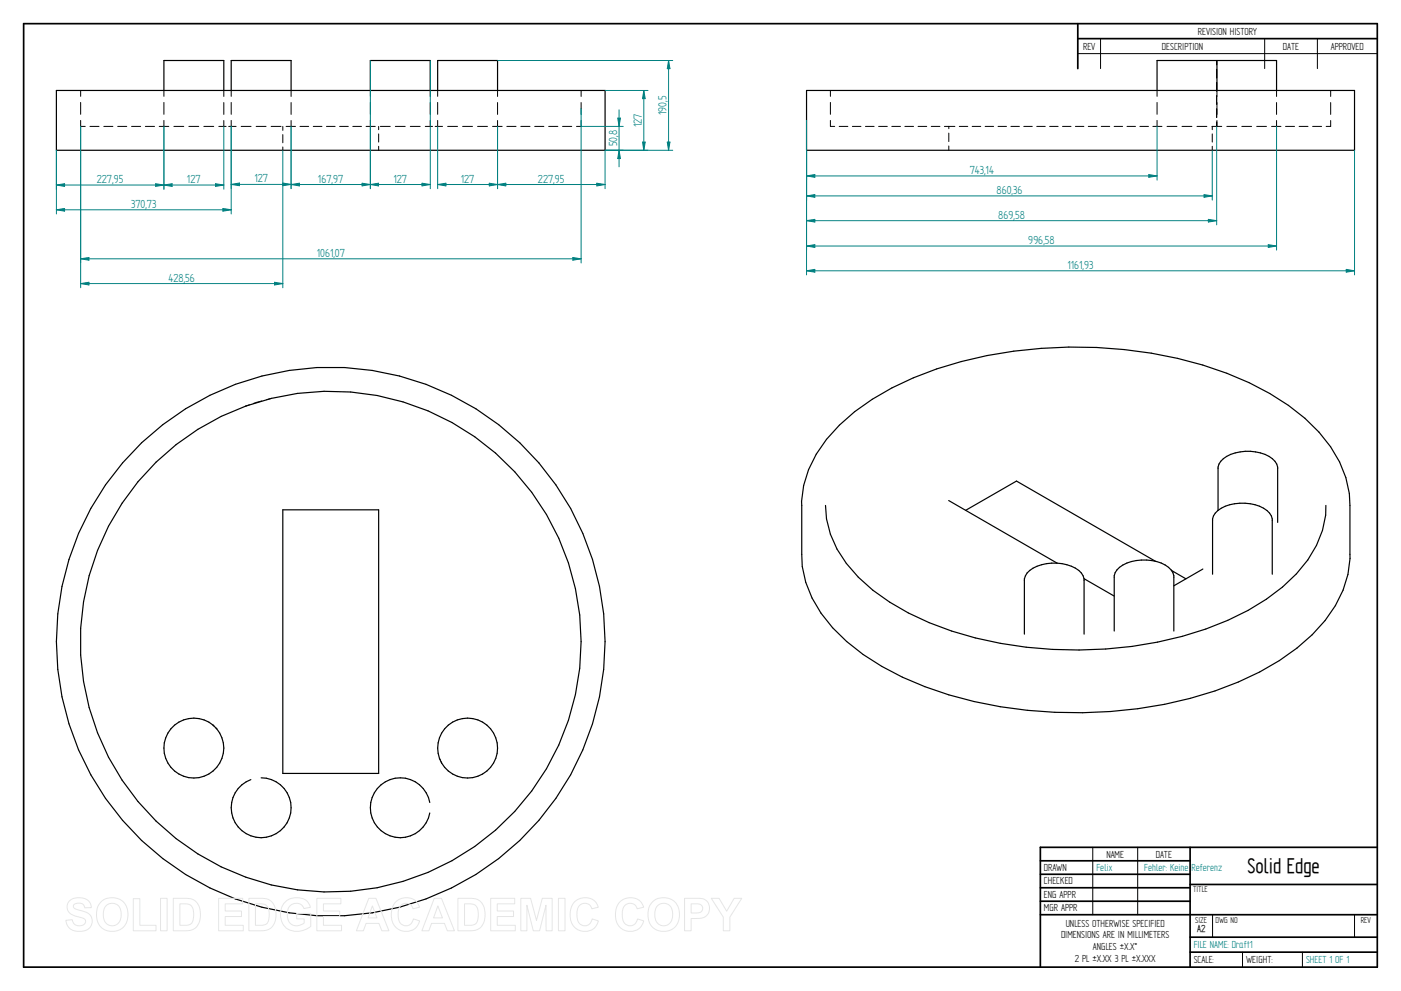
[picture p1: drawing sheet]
<svg xmlns="http://www.w3.org/2000/svg" width="594mm" height="420mm" viewBox="0 0 594 420" stroke-linecap="round" stroke-linejoin="round" font-family="sans-serif">
<g fill="none" stroke="#000" stroke-width=".72">
<path d="M10 10h574v400h-574zM457 10v19.1M457 16.4h127M504.6 359.2v50.8M584 359.2h-142.9v50.8M441.1 365h63.5M441.1 370.7h63.5M441.1 376.4h63.5M504.6 375h79.4M441.1 382.1h63.5M441.1 387.8h142.9M504.6 397.3h79.4"/>
<path d="M504.6 403.7h79.4"/>
</g>
<g fill="none" stroke="#000" stroke-width=".42">
<path d="M466.7 16.4v12.7M536.3 16.4v12.7M558.6 16.4v12.7M34.2 38.4v2.5M69.5 38.4v2.5M94.9 38.4v2.5M98 38.4v2.5M123.4 38.4v2.5M157 38.4v2.5M182.4 38.4v2.5M185.6 38.4v2.5M211 38.4v2.5"/>
<path d="M246.4 38.4v2.5M352.1 38.4v2.5M457 22.7h127M490.6 38.4v2.5M515.9 25.7v1.8zM515.9 29.4v3.7M515.9 35v3.7M516 38.4v2.5M541.3 38.4v2.5M564.3 38.4v2.5M34.2 51.1v2.5h1.9M34.2 43.4v5.1"/>
<path d="M38.1 53.6h3.9M44 53.6h3.9M49.9 53.6h3.9M55.8 53.6h3.8M61.6 53.6h3.9M67.5 53.6h4.1M69.5 43.4v5.1M69.5 51.1v2.5M73.7 53.6h4.2M80.1 53.6h4.2M86.4 53.6h4.2M92.8 53.6h3.1"/>
<path d="M94.9 43.5v5M94.9 51.1v2.5M97 53.6h3.1M98 43.4v5.1M98 51.1v2.5M102.3 53.6h4.2M108.6 53.6h4.2M115 53.6h4.2M119.9 53.6v1.7M119.9 57.1v3.4M121.3 53.6h4M123.4 43.5v5"/>
<path d="M123.4 51.1v2.5M127.2 53.6h3.7M132.8 53.6h3.7M138.4 53.6h3.7M144 53.6h3.7M149.6 53.6h3.7M155.2 53.6h3.9M157 43.4v5.1M157 51.1v2.5M160.6 53.6v1.4M160.6 56.8v3.4M161.3 53.6h4.2"/>
<path d="M167.6 53.6h4.2M174 53.6h4.2M180.3 53.6h3.1M182.4 43.5v5M182.4 51.1v2.5M184.5 53.6h3.2M185.6 43.4v5.1M185.6 51.1v2.5M189.8 53.6h4.2M196.2 53.6h4.2M202.5 53.6h4.2M208.9 53.6h4"/>
<path d="M211 43.5v5M211 51.1v2.5M214.9 53.6h3.9M220.8 53.6h3.9M226.7 53.6h3.9M232.7 53.6h3.9M238.5 53.6h3.9M246.4 51.1v2.5h-1.9M246.4 43.5v5M352.1 51.1v2.5h1.8M352.1 43.4v5.1M355.8 53.6h3.7"/>
<path d="M361.4 53.6h3.7M367 53.6h3.7M372.6 53.6h3.7M378.2 53.6h3.6M383.7 53.6h3.7M389.3 53.6h3.7M394.9 53.6h3.7M400.5 53.6h4.4M402.3 53.6v1M402.3 56.4v3.6M406.8 53.6h3.6M412.2 53.6h3.7"/>
<path d="M417.7 53.6h3.6M423.2 53.6h3.6M428.7 53.6h3.6M434.1 53.6h3.6M439.6 53.6h3.6M445.1 53.6h3.6M450.5 53.6h3.6M456 53.6h3.6M461.5 53.6h3.6M467 53.6h3.6M472.4 53.6h3.6M477.9 53.6h3.6"/>
<path d="M483.4 53.6h3.6M488.9 53.6h3.8M490.6 43.4v5.1M490.6 51.1v2.5M494.9 53.6h4.2M501.2 53.6h4.2M507.6 53.6h4.2M513.9 53.6h4.2M514 53.6v1.4M514 56.8v3.4M515.9 40.6v3.6M515.9 46.1v3.7"/>
<path d="M515.9 51.7v1.9M516 43.5v5M516 51.1v2.5M520.2 53.6h4.2M526.6 53.6h4.1M532.9 53.6h4.1M539.2 53.6h4M541.3 43.5v5M541.3 51.1v2.5M545.1 53.6h3.8M550.9 53.6h3.7M556.6 53.6h3.8"/>
<path d="M564.3 51.1v2.5h-2M564.3 43.5v5M119.9 62.3v1.4M160.6 62v1.7M402.3 61.9v1.8M514 62v1.7M105.8 171.6l-1.6 .6M111 170l-3.6 1.1M115.1 168.9l-2 .6M90.3 307.4l.5 .5M91.4 308.5l.5 .5M186.3 321.5l.4 .7"/>
<path d="M187 322.9l.3 .6M463.4 359.2v28.6M482.4 359.2v28.6M514.2 387.9v9.4M574.4 387.9v9.4M526.9 403.7v6.3M552.3 403.7v6.3"/>
</g>
<g fill="none" stroke="#000" stroke-width=".51">
<path d="M23.9 38.4h232.7v25.3h-232.7zM94.9 38.4v-12.7h-25.4v12.7M98 38.4v-12.7h25.4v12.7M157 38.4v-12.7h25.4v12.7M185.6 38.4v-12.7h25.4v12.7M342 38.4h232.4v25.3h-232.4zM490.6 38.4v-12.7h50.7v12.7M516 25.7v12.7M355.9 180.3a106.1 106.1 0 0 1 41.3-23.9 190.9 190.9 0 0 1 123 1.8 103.9 103.9 0 0 1 39.1 25 46.6 46.6 0 0 1 13.1 31.1v20.7a42.4 42.4 0 0 1-10.5 28.1 91.1 91.1 0 0 1-36.8 26.1 187.4 187.4 0 0 1-100.9 10.4 142.3 142.3 0 0 1-58.2-22.1 66.2 66.2 0 0 1-21.7-24l-2.6-6.6-1.5-6.7-.2-25.9a41.9 41.9 0 0 1 10.5-28zM119.9 216.2h40.7v111.7h-40.7zM350 214.3a40.2 40.2 0 0 0 8.9 24.6 76.6 76.6 0 0 0 26.3 21 155.4 155.4 0 0 0 72.4 15.7 156.7 156.7 0 0 0 71.6-16.8 74.7 74.7 0 0 0 25.4-21.4 38 38 0 0 0 7.6-23.1M402.3 212.2l46 26.6"/>
<path d="M409.5 216.4l21.5-12.4 59 34M516.5 216.4v-18.4a9 9 0 0 1 7.3-6 19 19 0 0 1 15.7 2.5l1.9 2.3 .4 1.2v23.5M459.7 245.4l12.8 7.3M459.7 245.4v23.5M459.7 245.4a8.8 8.8 0 0 0-7.3-6 18.8 18.8 0 0 0-15.7 2.5l-1.2 1.1-1.1 2.4v23.5M496.8 241.9l6.1 3.5M510.1 241.3l-12.4 7.1M514.2 243.5v-23.5a9 9 0 0 1 7.3-6 19 19 0 0 1 15.7 2.5l1.9 2.2 .4 1.3v23.5M472.5 267.5v-23.4a9 9 0 0 1 7.3-6 19 19 0 0 1 15.7 2.4l1.9 2.3 .3 1.3v23.4M110.7 329.8a12.7 12.7 0 0 1 11.7 17.7 12.7 12.7 0 0 1-20.9 3.7 12.7 12.7 0 0 1 4.9-20.7M182.2 340.2a12.7 12.7 0 0 0-19.4-8.3 12.7 12.7 0 0 0 0 21.2 12.7 12.7 0 0 0 19.4-8.4"/>
<circle cx="140.2" cy="272" r="106.2"/>
<circle cx="140.2" cy="272" r="116.3"/>
<circle cx="82.2" cy="317.2" r="12.7"/>
<circle cx="198.3" cy="317.2" r="12.7"/>
</g>
<path d="M211 53.6v26.4M211 78.2l3.5-.5v1.1zM256.6 63.7v16.3" fill="none" stroke="#008080" stroke-width=".42"/>
<path d="M211 78.2l3.5-.5v1.1z" fill="#008080"/>
<path d="M253.1 77.7l3.5 .5-3.5 .6z" fill="none" stroke="#008080" stroke-width=".42"/>
<path d="M253.1 77.7l3.5 .5-3.5 .6z" fill="#008080"/>
<path d="M185.6 53.6v26.4M211 53.6v26.4M185.6 78.2l3.5-.5v1.1zM211 78.2h45.6" fill="none" stroke="#008080" stroke-width=".42"/>
<path d="M185.6 78.2l3.5-.5v1.1z" fill="#008080"/>
<path d="M207.5 77.7l3.5 .5-3.5 .6z" fill="none" stroke="#008080" stroke-width=".42"/>
<path d="M207.5 77.7l3.5 .5-3.5 .6z" fill="#008080"/>
<path d="M157 25.7v54.3M182.4 25.7v54.3M178.9 77.7l3.5 .5-3.5 .6zM185.6 78.2h25.4" fill="none" stroke="#008080" stroke-width=".42"/>
<path d="M178.9 77.7l3.5 .5-3.5 .6z" fill="#008080"/>
<path d="M157 78.2l3.5-.5v1.1z" fill="none" stroke="#008080" stroke-width=".42"/>
<path d="M157 78.2l3.5-.5v1.1z" fill="#008080"/>
<path d="M123.4 53.6v26.4M157 53.6v26.4M153.5 77.7l3.5 .5-3.5 .6zM157 78.2h25.4" fill="none" stroke="#008080" stroke-width=".42"/>
<path d="M153.5 77.7l3.5 .5-3.5 .6z" fill="#008080"/>
<path d="M123.4 78.2l3.6-.5v1.1z" fill="none" stroke="#008080" stroke-width=".42"/>
<path d="M123.4 78.2l3.6-.5v1.1z" fill="#008080"/>
<path d="M98 53.6v26.3M123.4 53.6v26.3M119.9 77.6l3.5 .6-3.5 .5zM123.4 78.2h33.6" fill="none" stroke="#008080" stroke-width=".42"/>
<path d="M119.9 77.6l3.5 .6-3.5 .5z" fill="#008080"/>
<path d="M98 78.2l3.6-.6v1.1z" fill="none" stroke="#008080" stroke-width=".42"/>
<path d="M98 78.2l3.6-.6v1.1z" fill="#008080"/>
<path d="M69.5 53.6v26.6M94.9 53.6v26.6M91.4 77.9l3.5 .5-3.5 .6zM98 78.2h25.4" fill="none" stroke="#008080" stroke-width=".42"/>
<path d="M91.4 77.9l3.5 .5-3.5 .6z" fill="#008080"/>
<path d="M69.5 78.4l3.5-.5v1.1z" fill="none" stroke="#008080" stroke-width=".42"/>
<path d="M69.5 78.4l3.5-.5v1.1z" fill="#008080"/>
<path d="M69.5 53.6v26.6M23.9 63.7v16.5M66 77.9l3.5 .5-3.5 .6zM69.5 78.4h25.4" fill="none" stroke="#008080" stroke-width=".42"/>
<path d="M66 77.9l3.5 .5-3.5 .6z" fill="#008080"/>
<path d="M23.9 78.4l3.5-.5v1.1z" fill="none" stroke="#008080" stroke-width=".42"/>
<path d="M23.9 78.4l3.5-.5v1.1z" fill="#008080"/>
<path d="M98 53.6v37.1M23.9 78.4h45.6M23.9 63.7v27M94.5 88.4l3.5 .5-3.5 .6z" fill="none" stroke="#008080" stroke-width=".42"/>
<path d="M94.5 88.4l3.5 .5-3.5 .6z" fill="#008080"/>
<path d="M23.9 88.9l3.5-.5v1.1z" fill="none" stroke="#008080" stroke-width=".42"/>
<path d="M23.9 88.9l3.5-.5v1.1z" fill="#008080"/>
<path d="M256.6 38.4h18.2M256.6 63.7h18.2M272.5 60.2h1.1l-.6 3.5zM23.9 88.9h74.1" fill="none" stroke="#008080" stroke-width=".42"/>
<path d="M272.5 60.2h1.1l-.6 3.5z" fill="#008080"/>
<path d="M273 38.4l.6 3.4h-1.1z" fill="none" stroke="#008080" stroke-width=".42"/>
<path d="M273 38.4l.6 3.4h-1.1z" fill="#008080"/>
<path d="M211 25.7h74.3M273 38.4v25.3M283.5 25.7l.6 3.4h-1.2zM256.6 63.7h28.7" fill="none" stroke="#008080" stroke-width=".42"/>
<path d="M283.5 25.7l.6 3.4h-1.2z" fill="#008080"/>
<path d="M282.9 60.2h1.2l-.6 3.5z" fill="none" stroke="#008080" stroke-width=".42"/>
<path d="M282.9 60.2h1.2l-.6 3.5z" fill="#008080"/>
<path d="M283.5 25.7v38M246.4 53.6h17.9M262 50.1h1.1l-.6 3.5zM256.6 63.7h7.7" fill="none" stroke="#008080" stroke-width=".42"/>
<path d="M262 50.1h1.1l-.6 3.5z" fill="#008080"/>
<path d="M262.5 63.7l.6 3.5h-1.1z" fill="none" stroke="#008080" stroke-width=".42"/>
<path d="M262.5 63.7l.6 3.5h-1.1z" fill="#008080"/>
<path d="M262.5 46.6v24.1M342 51.1v25.3M490.6 53.6v22.8M487.1 74l3.5 .6-3.5 .6z" fill="none" stroke="#008080" stroke-width=".42"/>
<path d="M487.1 74l3.5 .6-3.5 .6z" fill="#008080"/>
<path d="M342 74.6l3.5-.6v1.2z" fill="none" stroke="#008080" stroke-width=".42"/>
<path d="M342 74.6l3.5-.6v1.2z" fill="#008080"/>
<path d="M34.2 53.6v57.9M246.4 46v65.5M342 74.6h148.6M34.2 109.7l3.5-.5v1.1z" fill="none" stroke="#008080" stroke-width=".42"/>
<path d="M34.2 109.7l3.5-.5v1.1z" fill="#008080"/>
<path d="M242.9 109.2l3.5 .5-3.5 .6z" fill="none" stroke="#008080" stroke-width=".42"/>
<path d="M242.9 109.2l3.5 .5-3.5 .6z" fill="#008080"/>
<path d="M34.2 53.6v68.4M119.9 63.7v58.3M34.2 109.7h212.2M34.2 120.2l3.5-.5v1.1z" fill="none" stroke="#008080" stroke-width=".42"/>
<path d="M34.2 120.2l3.5-.5v1.1z" fill="#008080"/>
<path d="M116.4 119.7l3.5 .5-3.5 .6z" fill="none" stroke="#008080" stroke-width=".42"/>
<path d="M116.4 119.7l3.5 .5-3.5 .6z" fill="#008080"/>
<path d="M342 63.7v21.1M514 63.7v21.1M342 83.1l3.5-.6v1.2zM34.2 120.2h85.7" fill="none" stroke="#008080" stroke-width=".42"/>
<path d="M342 83.1l3.5-.6v1.2z" fill="#008080"/>
<path d="M510.6 82.5l3.4 .6-3.4 .6z" fill="none" stroke="#008080" stroke-width=".42"/>
<path d="M510.6 82.5l3.4 .6-3.4 .6z" fill="#008080"/>
<path d="M515.9 53.6v41.7M342 63.7v31.6M342 83.1h172M342 93.6l3.5-.6v1.1z" fill="none" stroke="#008080" stroke-width=".42"/>
<path d="M342 93.6l3.5-.6v1.1z" fill="#008080"/>
<path d="M512.4 93l3.5 .6-3.5 .5z" fill="none" stroke="#008080" stroke-width=".42"/>
<path d="M512.4 93l3.5 .6-3.5 .5z" fill="#008080"/>
<path d="M541.3 53.6v52.4M342 63.7v42.3M342 93.6h173.9M342 104.3l3.5-.6v1.2z" fill="none" stroke="#008080" stroke-width=".42"/>
<path d="M342 104.3l3.5-.6v1.2z" fill="#008080"/>
<path d="M537.8 103.7l3.5 .6-3.5 .6z" fill="none" stroke="#008080" stroke-width=".42"/>
<path d="M537.8 103.7l3.5 .6-3.5 .6z" fill="#008080"/>
<path d="M342 63.7v52.8M574.4 63.7v52.8M342 104.3h199.3M342 114.8l3.5-.6v1.2z" fill="none" stroke="#008080" stroke-width=".42"/>
<path d="M342 114.8l3.5-.6v1.2z" fill="#008080"/>
<path d="M570.9 114.2l3.5 .6-3.5 .6z" fill="none" stroke="#008080" stroke-width=".42"/>
<path d="M570.9 114.2l3.5 .6-3.5 .6z" fill="#008080"/>
<path d="M342 114.8h232.4" fill="none" stroke="#008080" stroke-width=".42"/>
<g fill="none" stroke="#e6e6e6" stroke-width=".42">
<path d="M29.6 381.8a6.5 6.5 0 0 1 8.5 .8l.6 2.2-2.8 .1a2.7 2.7 0 0 0-2.1-2 2.7 2.7 0 0 0-2.7 1.1 1.87 1.87 0 0 0 2.2 1.8l1.4 .4a4.4 4.4 0 0 1 4 6.2 6.4 6.4 0 0 1-9.1 1.3l-1.2-1.8-.5-1.7 2.7-.3a2.94 2.94 0 0 0 2.6 2.6 2.94 2.94 0 0 0 3.1-1.9 2.67 2.67 0 0 0-2.9-1.8 4.9 4.9 0 0 1-5-4.3l.4-1.6zM43.1 382.1a6.9 6.9 0 0 1 8.2-.5 6.9 6.9 0 0 1 2.8 7.7 6.7 6.7 0 0 1-8 5.5 6.7 6.7 0 0 1-5.1-8.3 6.4 6.4 0 0 1 2.1-4.4zM44.8 384.2a3.9 3.9 0 0 1 4.6-.8 3.9 3.9 0 0 1 2 4.3 3.8 3.8 0 0 1-1.9 4.3 3.8 3.8 0 0 1-4.6-.7 6.6 6.6 0 0 1-.1-7.1zM56.5 381h2.8v11.3h6.9v2.3h-9.7zM68.1 380.9h2.8v13.7h-2.8zM73.5 380.9h5a5.9 5.9 0 0 1 6.5 7 5.9 5.9 0 0 1-6.3 6.7h-5.2zM76.3 383.2h1.8a3.4 3.4 0 0 1 4 3.9v1.2a3.2 3.2 0 0 1-3.8 4h-2zM92.7 380.9h10.2v2.3h-7.4v3h6.9v2.4h-6.9v3.7h7.7v2.3h-10.5zM105.5 380.9h5.1a5.9 5.9 0 0 1 6.4 7 5.9 5.9 0 0 1-6.3 6.7h-5.2zM108.3 383.2h1.9a3.4 3.4 0 0 1 4 3.9v1.2a3.2 3.2 0 0 1-3.8 4h-2.1zM120.9 382.4a7.3 7.3 0 0 1 9.7 .1l1 2.2-2.7 .5a3.7 3.7 0 0 0-4.6-2 3.7 3.7 0 0 0-2.5 4.4 4.2 4.2 0 0 0 2.2 4.5 4.2 4.2 0 0 0 5-.8v-1.7h-3.2v-2.3h6v5.4a8.1 8.1 0 0 1-11.8-.8 8.3 8.3 0 0 1 .9-9.5zM134.4 380.9h10.2v2.3h-7.4v3h6.9v2.4h-6.9v3.7h7.6v2.3h-10.4z"/>
<path d="M156.4 380.9h3l5.5 13.7h-3l-1.2-3.1h-5.5l-1.1 3.1h-3zM157.9 384.1l1.9 5.1h-3.7zM167.7 382.5a6 6 0 0 1 10.2 2.1l-2.8 .7a3.2 3.2 0 0 0-3.9-2.2 3.2 3.2 0 0 0-2.4 3.8 4.6 4.6 0 0 0 2.5 5.5 3.2 3.2 0 0 0 4-2.8l2.6 .8a6.1 6.1 0 0 1-7.2 4.3 6.1 6.1 0 0 1-4.8-6.8 7.7 7.7 0 0 1 1.8-5.4zM184.1 380.9h3.1l5.5 13.7h-3l-1.2-3.1h-5.5l-1.1 3.1h-3zM185.7 384.1l1.9 5.1h-3.8zM194.2 380.9h5a5.9 5.9 0 0 1 6.5 7 5.9 5.9 0 0 1-6.3 6.7h-5.2zM197 383.2h1.8a3.4 3.4 0 0 1 4 3.9v1.2a3.2 3.2 0 0 1-3.8 4h-2zM208.1 380.9h10.2v2.3h-7.4v3h6.9v2.4h-6.9v3.7h7.6v2.3h-10.4zM220.8 380.9h4.2l2.5 9.3 2.4-9.3h4.2v13.7h-2.5l-.1-10.8-2.7 10.8h-2.7l-2.7-10.8v10.8h-2.6zM236.8 380.9h2.8v13.7h-2.8zM243.5 382.5a6 6 0 0 1 10.2 2.1l-2.8 .7a3.2 3.2 0 0 0-3.8-2.2 3.2 3.2 0 0 0-2.4 3.8 4.6 4.6 0 0 0 2.4 5.5 3.2 3.2 0 0 0 4-2.8l2.6 .8a6.1 6.1 0 0 1-7.2 4.3 6.1 6.1 0 0 1-4.7-6.8 7.7 7.7 0 0 1 1.7-5.4zM262.7 382.5a6 6 0 0 1 10.2 2.1l-2.7 .7a3.2 3.2 0 0 0-3.9-2.2 3.2 3.2 0 0 0-2.4 3.8 4.6 4.6 0 0 0 2.4 5.5 3.2 3.2 0 0 0 4-2.8l2.7 .8a6.1 6.1 0 0 1-7.2 4.3 6.1 6.1 0 0 1-4.8-6.8 7.7 7.7 0 0 1 1.7-5.4z"/>
<path d="M277 382.1a6.9 6.9 0 0 1 8.2-.5 6.9 6.9 0 0 1 2.8 7.7 6.7 6.7 0 0 1-8.1 5.5 6.7 6.7 0 0 1-5.1-8.3 6.4 6.4 0 0 1 2.2-4.4zM278.7 384.2a3.9 3.9 0 0 1 4.6-.8 3.9 3.9 0 0 1 1.9 4.3 3.8 3.8 0 0 1-1.8 4.3 3.8 3.8 0 0 1-4.7-.7 6.6 6.6 0 0 1 0-7.1zM290.3 380.9h5.2a4.4 4.4 0 0 1 5.4 4.3 4.4 4.4 0 0 1-5.4 4.2h-2.4v5.2h-2.8zM293.1 383.2h1.8a2.1 2.1 0 0 1 2.6 .6 2.1 2.1 0 0 1 0 2.6 3.4 3.4 0 0 1-2.9 .7h-1.5zM301.6 380.9h3.3l3.2 5.4 3.2-5.4h3.2l-5 7.9v5.8h-2.8v-5.8z"/>
</g>
<text font-size="10.1" x="529" y="370.2">Solid Edge</text>
<g font-size="5.6" fill="#008080">
<text x="272.2" y="53.9" transform="rotate(-90 272.2 53.9)">127</text>
<text x="282.7" y="48.8" transform="rotate(-90 282.7 48.8)">190,5</text>
<text x="261.7" y="62.1" transform="rotate(-90 261.7 62.1)">50,8</text>
<text x="41.1" y="77.6">227,95</text>
<text x="79.3" y="77.6">127</text>
<text x="107.9" y="77.3">127</text>
<text x="134.8" y="77.4">167,97</text>
<text x="166.8" y="77.4">127</text>
<text x="195.4" y="77.4">127</text>
<text x="228.1" y="77.4">227,95</text>
<text x="411.2" y="73.7">743,14</text>
<text x="422.5" y="82.2">860,36</text>
<text x="55.6" y="88.1">370,73</text>
<text x="423.3" y="92.7">869,58</text>
<text x="436" y="103.4">996,58</text>
<text x="134.3" y="108.9">1061,07</text>
<text x="452.7" y="113.9">1161,93</text>
<text x="71.5" y="119.4">428,56</text>
</g>
<g font-size="4.9">
<text x="507.9" y="14.7">REVISION HISTORY</text>
<text x="459.3" y="21">REV</text>
<text x="492.7" y="21">DESCRIPTION</text>
<text x="544" y="21">DATE</text>
<text x="564.3" y="21">APPROVED</text>
<text x="469.1" y="363.6">NAME</text>
<text x="490.1" y="363.6">DATE</text>
<text x="442.7" y="369.3">DRAWN</text>
<text x="442.7" y="375">CHECKED</text>
<text x="442.7" y="380.7">ENG APPR</text>
<text x="442.7" y="386.4">MGR APPR</text>
<text x="451.9" y="392.9">UNLESS OTHERWISE SPECIFIED</text>
<text x="449.9" y="397.9">DIMENSIONS ARE IN MILLIMETERS</text>
<text x="455.7" y="407.8">2 PL ±X.XX 3 PL ±X.XXX</text>
<text x="463.5" y="402.9">ANGLES ±X.X°</text>
<text x="506.2" y="408.3">SCALE:</text>
<text x="528.4" y="408.3">WEIGHT:</text>
</g>
<g font-size="4.9" fill="#008080">
<text x="464.9" y="369.3">Felix</text>
<text x="485.2" y="369.3">Fehler: Keine Referenz</text>
<text x="506.2" y="402">FILE NAME: Draft1</text>
<text x="553.8" y="408.4">SHEET 1 OF 1</text>
</g>
<text font-size="4.8" x="507.7" y="395.3">A2</text>
<g font-size="4.1">
<text x="505.9" y="378.3">TITLE</text>
<text x="506.9" y="391.1">SIZE</text>
<text x="515.4" y="391.1">DWG NO</text>
<text x="577" y="391.1">REV</text>
</g>
</svg>
